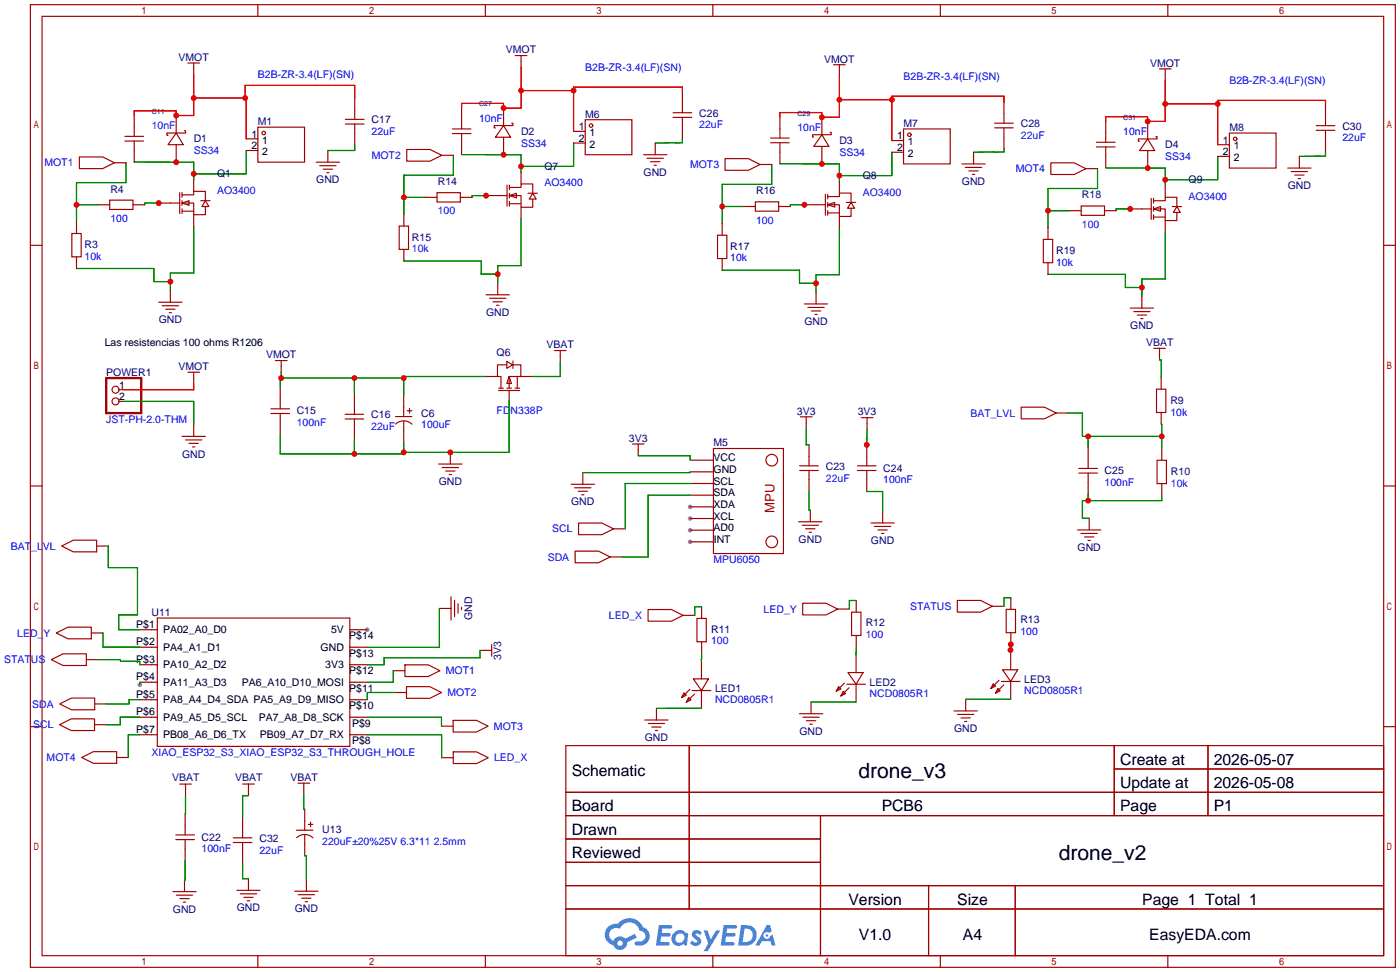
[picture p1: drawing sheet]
<svg xmlns="http://www.w3.org/2000/svg" width="305mm" height="212mm" viewBox="0 0 305 212" stroke-linecap="round" stroke-linejoin="round" font-family="sans-serif">
<g fill="#999">
<circle cx="80" cy="137.1" r=".51"/>
<circle cx="150.2" cy="110.3" r=".51"/>
<circle cx="150.2" cy="112.9" r=".51"/>
<circle cx="150.2" cy="115.4" r=".51"/>
<circle cx="150.2" cy="118" r=".51"/>
<circle cx="30.4" cy="149.1" r=".51"/>
<circle cx="220" cy="140.3" r=".51"/>
<circle cx="188.8" cy="96.8" r=".51"/>
<circle cx="34.6" cy="44.4" r=".51"/>
<circle cx="105.8" cy="42.7" r=".51"/>
<circle cx="175.1" cy="44.7" r=".51"/>
<circle cx="246.1" cy="45.6" r=".51"/>
</g>
<g fill="none" stroke="#a10000" stroke-width=".25">
<path d="M6.6 1h297.2v209.6h-297.2zM9.2 3.6h292.1v204.4h-292.1zM56.1 1v2.6M105.7 1v2.6M155.2 1v2.6M204.7 1v2.6M254.3 1v2.6M6.6 53.4h2.6M301.3 53.4h2.5M6.6 105.8h2.6M301.3 105.8h2.5M6.6 158.2h2.6"/>
<path d="M301.3 158.2h2.5M123.2 162.3h178.1v45.7h-178.1zM123.2 172.5h178.1M123.2 177.5h178.1M150.1 162.3v35.6M178.6 177.5v30.5M242.6 162.3v15.2M242.6 167.4h58.7M263 162.3v15.2M123.2 182.6h55.4M123.2 192.8h178.1M123.2 187.7h55.4"/>
<path d="M123.2 197.9h178.1M202.2 192.8v15.2M221 192.8v15.2M56.1 208v2.6M105.7 208v2.6M155.2 208v2.6M204.7 208v2.6M254.3 208v2.6"/>
</g>
<g fill="#5487ff">
<path d="M150.9 202.7a1.3 1.3 0 0 1 1.9 .3l-.4 .6a.54 .54 0 0 0-.9-.2l.1 .2a1.28 1.28 0 0 1 .8 2 1.53 1.53 0 0 1-2.2-.3l.5-.6 .8 .5a.31 .31 0 0 0 .4-.3 .31 .31 0 0 0-.3-.4 1.12 1.12 0 0 1-.7-1.8z"/>
<path d="M153.2 202.5h.8l.7 2 1.2-2h.9l-2.7 4.6h-.9l1-1.7z"/>
<path d="M143.4 201.4h2.3a.46 .46 0 0 1 .5 0 .46 .46 0 0 1 .1 .6l-.3 .1-1.8 .1-.1 .9h1.6a.4 .4 0 0 1 .4 .4 .4 .4 0 0 1-.5 .4h-1.6l-.2 1.2h1.4a.46 .46 0 0 1 .5 0 .46 .46 0 0 1 .1 .5l-.4 .2h-2.6z"/>
<path d="M157.5 201.4h2.3a.47 .47 0 0 1 .5 0 .47 .47 0 0 1 .1 .6l-.3 .1-1.8 .1-.1 .9h1.6a.4 .4 0 0 1 .4 .4 .4 .4 0 0 1-.4 .4h-1.7l-.2 1.2h1.4a.46 .46 0 0 1 .5 0 .46 .46 0 0 1 .1 .5l-.4 .2h-2.6z"/>
<path d="M166.9 201.4h.8l.3 1.3-.6 .4a.75 .75 0 0 0-1.1 .3 .75 .75 0 0 0 .5 1 .75 .75 0 0 0 .9-.7l.5-.2 .6 2.3h-.8l-.3-.9h-1.8l-.5 .9h-1z"/>
<path d="M161.3 201.4l-.6 4.4h1.4a2.27 2.27 0 0 0 2.7-2.2 2.27 2.27 0 0 0-2.7-2.2zM162.1 202.1a1.5 1.5 0 0 1 1.8 1.6 1.5 1.5 0 0 1-1.9 1.4h-.3z"/>
<path d="M146.8 203a1.6 1.6 0 0 0-.4 2.3 1.6 1.6 0 0 0 2.3 .2l.8 .3 .3-2.4-.1-.3-.5-.1a1.58 1.58 0 0 0-2.4 0zM147.4 203.5a.98 .98 0 0 1 1.6 .4 .98 .98 0 0 1-1.1 1.3 .94 .94 0 0 1-.9-.7 .94 .94 0 0 1 .4-1z"/>
<path d="M132.4 201.8a2.37 2.37 0 0 0 1.1 4 1.54 1.54 0 0 0 1.8 1 1.54 1.54 0 0 0 1.2-1.6l2.2-1.1-.5-.8-2 1a1.57 1.57 0 0 0-2.7 .5 1.5 1.5 0 0 1-.7-2.1 1.5 1.5 0 0 1 2.2-.5 2.23 2.23 0 0 1 2.3-1.4 2.23 2.23 0 0 1 2 1.8 1.16 1.16 0 0 1 1.2 1.1 1.16 1.16 0 0 1-1.1 1.2h-.7a.47 .47 0 0 0-.5 .4 .47 .47 0 0 0 .4 .5 2.17 2.17 0 0 0 2.5-.9 2.17 2.17 0 0 0-.3-2.7l-.8-.4a3.2 3.2 0 0 0-5.5-.7l-1.1 .1zM134.4 205.3a.6 .6 0 0 1 1.2 0 .6 .6 0 0 1-1.2 0z"/>
<circle cx="167" cy="203.6" r=".29"/>
</g>
<path d="M23.1 82.3h7.6v7.6h-7.6z" fill="none" stroke="#a10000" stroke-width=".51"/>
<g fill="none" stroke="#a10000" stroke-width=".25">
<path d="M40.9 13.7h2.5M42.2 13.7v2.6M112.2 12.1h2.5M113.4 12.1v2.5M148.6 20v4.5M181.5 14.1h2.5M182.8 14.1v2.5M252.4 15h2.6M253.7 15v2.5M17.3 34.2h5.1l2.5 1.2-2.5 1.3h-5.1zM24.9 35.4h2.5M27.2 30.7h4.1"/>
<path d="M27.2 29.7h4.1M29.2 25.1v4.6M29.2 30.7v4.6M38.4 29l1.5 2.5h-3.3zM38.4 29h-2.1v.5h.3M38.4 25.1v3.9M38.4 31.5v3.8M40.1 28.4h.3v.6h-2M42.2 39.1v2.6M53.6 30.2h2.5M53.6 32.8h2.5M56.1 27.7h10.2v7.6h-10.2z"/>
<path d="M68.8 35.3h5.1M69.6 36.1h3.6M70.4 36.8h2M71.1 37.6h.5M71.4 32.8v2.5M75.2 27h4.1M75.2 26h4.1M77.2 21.4v4.6M77.2 27v4.6M88.6 32.5h5l2.6 1.3-2.6 1.3h-5zM96.2 33.8h2.5M98.5 29.1h4"/>
<path d="M98.5 28.1h4M100.5 23.5v4.6M100.5 29.1v4.5M109.6 27.3l1.6 2.6h-3.3zM109.6 27.3h-2v.5h.3M109.6 23.5v3.8M109.6 29.9v3.8M111.4 26.8h.3v.5h-2.1M113.4 37.5v2.5M124.9 28.6h2.5M124.9 31.1h2.5M127.4 26.1h10.2v7.6h-10.2z"/>
<path d="M140.1 33.7h5.1M140.9 34.4h3.5M141.6 35.2h2.1M142.4 36h.5M142.7 31.1v2.6M146.5 25.6h4.1M146.5 24.5h4.1M148.6 25.6v4.5M157.9 34.5h5l2.6 1.3-2.6 1.3h-5zM165.5 35.8h2.5M167.8 31.1h4M167.8 30.1h4"/>
<path d="M169.8 25.5v4.6M169.8 31.1v4.5M178.9 29.3l1.6 2.6h-3.3zM178.9 29.3h-2v.5h.3M178.9 25.5v3.8M178.9 31.9v3.8M180.7 28.8h.3v.5h-2.1M182.8 39.5v2.5M194.2 30.6h2.5M194.2 33.1h2.5M196.7 28.1h10.2v7.6h-10.2zM209.4 35.7h5.1"/>
<path d="M210.2 36.4h3.5M210.9 37.2h2.1M211.7 38h.5M212 33.1v2.6M216.6 27.8h4M216.6 26.8h4M218.6 22.2v4.6M218.6 27.8v4.6M228.8 35.4h5.1l2.5 1.3-2.5 1.3h-5.1zM236.4 36.7h2.6M238.7 32h4.1M238.7 31h4.1"/>
<path d="M240.7 26.4v4.6M240.7 32v4.6M249.9 30.2l1.5 2.6h-3.3zM249.9 30.2h-2.1v.5h.3M249.9 26.4v3.8M249.9 32.8v3.8M251.7 29.7h.2v.5h-2M265.1 31.5h2.6M265.1 34h2.6M267.7 29h10.1v7.6h-10.1zM280.4 36.6h5M281.1 37.3h3.6"/>
<path d="M281.9 38.1h2M282.6 38.9h.6M282.9 34v2.6M286.6 28.4h4M286.6 27.4h4M288.6 22.8v4.6M288.6 28.4v4.5M15.6 50.8h2.1v5.1h-2.1zM16.7 48.3v2.5M16.7 55.9v2.5M21.3 44.6h2.6M23.9 43.6h5.1v2h-5.1z"/>
<path d="M29 44.6h2.5M34.6 44.2h4.5M39.1 41.9v4.6M39.6 44.2l1.6-.5v1zM39.6 42.4h2.6v-.7h2.5v2M39.6 44.2h2.6v2.5h2.5v-1.7M39.6 46h2.6M39.6 41.9v1M39.6 43.7v1M39.6 45.5v1M42.2 46.7v2.6M43.7 43.7h2"/>
<path d="M44.7 43.7l.8 1.3h-1.5zM86.9 49.2h2v5.1h-2zM87.9 46.7v2.5M87.9 54.3v2.5M92.6 43h2.6M95.2 41.9h5v2.1h-5zM100.2 43h2.6M105.8 42.6h4.6M110.4 40.3v4.6M110.9 42.6l1.5-.5v1zM110.9 40.8h2.5v-.8h2.6v2.1M110.9 42.6h2.5v2.5h2.6v-1.8"/>
<path d="M110.9 44.4h2.5M110.9 40.3v1M110.9 42.1v1M110.9 43.8v1.1M113.4 45.1v2.6M115 42.1h2M116 42.1l.7 1.2h-1.5zM156.2 51.2h2.1v5.1h-2.1zM157.2 48.7v2.5M157.2 56.3v2.5M161.9 45h2.6M164.5 43.9h5v2.1h-5z"/>
<path d="M169.5 45h2.6M175.1 44.6h4.6M179.7 42.3v4.6M180.2 44.6l1.5-.5v1zM180.2 42.8h2.6v-.8h2.5v2.1M180.2 44.6h2.6v2.5h2.5v-1.8M180.2 46.3h2.6M180.2 42.3v1M180.2 44.1v1M180.2 45.8v1.1M182.8 47.1v2.5M184.3 44.1h2"/>
<path d="M185.3 44.1l.8 1.2h-1.6zM227.2 52.1h2v5.1h-2zM228.2 49.6v2.5M228.2 57.2v2.5M232.9 45.9h2.5M235.4 44.8h5.1v2.1h-5.1zM240.5 45.9h2.5M246.1 45.5h4.5M250.6 43.2v4.6M251.2 45.5l1.5-.5v1zM251.2 43.7h2.5v-.8h2.5v2.1M251.2 45.5h2.5v2.5h2.5v-1.8"/>
<path d="M251.2 47.3h2.5M251.2 43.2v1M251.2 45v1M251.2 46.7v1.1M253.7 40.4v2.5M253.7 48v2.6M255.2 45h2M256.2 45l.8 1.2h-1.5zM34.6 65.8h5M35.3 66.5h3.6M36.1 67.3h2M36.8 68.1h.5"/>
<path d="M37.1 63.2v2.6M60 78.5h2.5M61.2 78.5v2.5M105.8 64.2h5.1M106.6 64.9h3.5M107.4 65.7h2M108.1 66.5h.5M108.4 61.6v2.6M110.3 78.7l1.3 .7-1.3 .8zM110.3 79.4h-2v2.6h.8v2.5M111.6 79.4h1.8v2.6h-2.5v2.5M111.7 78.6v1.6"/>
<path d="M120.7 76.3h2.5M122 76.3v2.5M175.1 66.2h5.1M175.9 66.9h3.6M176.7 67.7h2M177.4 68.4h.5M177.7 63.6v2.6M246.1 67.1h5.1M246.8 67.8h3.6M247.6 68.6h2M248.4 69.4h.5M248.6 64.5v2.6"/>
<path d="M251.2 75.8h2.5M252.5 75.8v2.6M25.9 87.4h1M25.9 84.8h1M39.6 95h5.1M40.4 95.8h3.6M40.9 81h2.5M41.2 96.5h2M41.9 97.3h.5M42.2 81v2.6M42.2 92.5v2.5M59 89h4"/>
<path d="M59 90h4M61 84.4v4.6M61 90v4.6M75.1 91.2h4.1M75.1 90.2h4.1M77.2 85.6v4.6M77.2 91.2v4.6M86.1 90.7h3.6M86.1 92.3a2.54 2.54 0 0 1 3.6 0M87.9 86.1v4.6M87.9 91.7v4.6M88.7 89.4h1"/>
<path d="M89.2 88.9v1M98.1 98.5v2.5M105.8 82h2.5M108.6 85h4.5M108.6 84.5h1M110.3 84.5h1.1M110.9 82l.5 1.5h-1.1zM110.9 85v2M112.1 84.5h1M112.6 82v2.5M113.4 82h2.5M137.7 96.7h2.5"/>
<path d="M139 96.7v2.5M155.3 97.6h15.3v22.9h-15.3zM174.3 90.7h2.5M175.5 90.7v2.6M176.1 96.8v4.6M187.5 90.9h2.6M188.7 96.8v4.6M188.8 90.9v2.6M222.3 88.6h5.1l2.6 1.3-2.6 1.3h-5.1zM230 89.9h2.5M236.9 97.4v4.6M251.8 84.7h2v5.1h-2z"/>
<path d="M252.8 82.2v2.5M252.8 89.8v2.5M252.9 97.6v2.6M13.4 118.9l2.6-1.3h5v2.5h-5zM21 118.9h2.6M95.5 101h5.1M96.3 101.8h3.5M97 102.5h2.1M97.8 103.3h.5M124.3 105.4h5.1M125.1 106.2h3.6M125.2 120h5.1l2.5 1.2-2.5 1.3h-5.1z"/>
<path d="M125.9 106.9h2M126 113.8h5l2.6 1.3-2.6 1.3h-5zM126.6 107.7h.5M126.9 102.9v2.5M133.6 115.1h2.5M150.2 100.2h5.1M150.2 102.7h5.1M150.2 105.3h5.1M150.2 107.8h5.1M150.2 110.3h5.1M150.2 112.9h5.1M150.2 115.4h5.1"/>
<path d="M150.2 118h5.1M173.9 113.6h5.1M174.1 102.4h4.1M174.1 101.4h4.1M174.6 114.3h3.6M175.4 115.1h2M176.1 102.4v4.6M176.2 115.9h.5M176.4 111v2.6M186.7 102.4h4M186.7 101.4h4M188.7 102.4v4.6"/>
<path d="M189.6 113.8h5.1M190.4 114.6h3.6M191.2 115.4h2M191.9 116.1h.5M192.2 111.3v2.5M234.6 115.4h5.1M234.9 102h4M234.9 103h4M235.4 116.1h3.5M236.1 116.9h2.1M236.9 117.6h.5M236.9 103v4.6"/>
<path d="M237.1 112.8v2.6M251.9 100.2h2.1v5.1h-2.1zM252.9 105.3v2.5M12.3 137.8l2.5-1.3h5.1v2.6h-5.1zM19.9 137.8h2.5M30.4 137.1h3.8M34.2 134.5h42v28h-42zM76.2 137.1h3.8M95.7 132.4h2.5M98.2 129.9v5.1M99 130.7v3.5M99.7 131.4v2.1"/>
<path d="M100.5 132.2v.5M132.8 121.2h2.6M141.1 132.7h5.1l2.5 1.3-2.5 1.2h-5.1zM148.7 134h2.6M151.7 134.6h2.1v5.1h-2.1zM152.8 132.1v2.5M152.8 139.7v2.5M174.8 131.3h5l2.6 1.3-2.6 1.3h-5zM182.4 132.6h2.5M185.4 133.3h2v5h-2zM186.4 130.7v2.6M186.4 138.3v2.6"/>
<path d="M208.4 130.7h5.1l2.5 1.3-2.5 1.2h-5.1zM216 132h2.6M219.1 132.6h2v5.1h-2zM220.1 130.1v2.5M220.1 137.7v2.6M11.2 143.6l2.5-1.3h5.1v2.6h-5.1zM13 157.8l2.5-1.3h5.1v2.5h-5.1zM13 153.2l2.5-1.2h5.1v2.5h-5.1zM18.8 143.6h2.5M20.6 157.8h2.5M20.6 153.2h2.6M30.4 140.9h3.8"/>
<path d="M30.4 144.7h3.8M30.4 148.5h3.8M30.4 152.3h3.8M30.4 156.1h3.8M30.4 159.9h3.8M76.2 140.9h3.8M76.2 144.7h3.8M76.2 148.5h3.8M76.2 152.3h3.8M76.2 156.1h3.8M76.2 159.9h3.8M85.6 146h2.6"/>
<path d="M86 150.7h2.5M88.2 144.7h5l2.6 1.3-2.6 1.3h-5zM88.5 149.5h5.1l2.5 1.2-2.5 1.3h-5.1zM96.1 158.1h2.6M98.7 156.8h5l2.6 1.3-2.6 1.2h-5zM104.5 141.6h2.5M107 140.3v2.5M140.4 156.7h5.1M141.1 157.5h3.6M141.9 158.3h2M142.7 159h.5M142.9 154.2v2.5"/>
<path d="M148.9 150.8l.5 .5-1 .5zM149.9 151.8l.5 .5-1 .6zM150.2 150.1l-1.8 1.7M150.7 150.3h4.1M150.9 147.8h3.3l-1.5 2.5zM151.2 151.1l-1.8 1.8M152.7 144v3.8M152.7 150.3v3.8M174 155.4h5.1M174.8 156.1h3.6M175.6 156.9h2M176.3 157.6h.5"/>
<path d="M176.6 152.8v2.6M182.6 149.5l.5 .5-1 .5zM183.6 150.5l.5 .5-1 .5zM183.8 148.7l-1.7 1.8M184.4 148.9h4M184.6 146.4h3.3l-1.5 2.5zM184.9 149.7l-1.8 1.8M186.4 142.6v3.8M186.4 148.9v3.9M207.7 154.8h5.1M208.5 155.5h3.5M209.2 156.3h2.1"/>
<path d="M210 157h.5M210.2 152.2v2.6M216.2 148.8l.5 .6-1 .5zM217.3 149.9l.5 .5-1.1 .5zM217.5 148.1l-1.8 1.8M218 148.3h4.1M218.3 145.8h3.3l-1.5 2.5zM218.5 149.1l-1.8 1.8M220.1 142v3.8M220.1 148.3v3.8M17.8 164.9l2.5-1.3h5.1v2.6h-5.1zM25.4 164.9h2.5"/>
<path d="M39.1 170.7h2.6M40.3 177.2v4.5M40.4 170.7v2.5M52.8 177.8v4.6M52.8 170.7h2.6M54.1 170.7v2.5M64.9 170.5h2.5M66.1 170.5v2.5M66.3 176.1v4.6M67.1 179.5h1M67.6 178.9v1.1M96.1 164.9h2.6"/>
<path d="M98.7 163.7h5.1l2.5 1.2-2.5 1.3h-5.1zM37.6 194.1h5.1M38.3 181.7h4M38.3 182.8h4M38.4 194.9h3.6M39.2 195.6h2M39.9 196.4h.5M40.2 191.5v2.6M40.3 182.8v4.5M50.8 183.4h4.1M50.8 182.4h4.1M51.6 193.8h5"/>
<path d="M52.3 194.6h3.6M52.8 183.4v4.6M53.1 195.3h2M53.8 196.1h.6M54.1 191.3v2.5M64.2 194h5M64.6 180.7h3.5M64.6 182.4a2.54 2.54 0 0 1 3.5 0M64.9 194.8h3.6M65.7 195.5h2M66.3 181.7v4.6M66.4 196.3h.6"/>
<path d="M66.7 191.5v2.5"/>
<circle cx="57.4" cy="29" r=".38"/>
<circle cx="128.7" cy="27.3" r=".38"/>
<circle cx="198" cy="29.3" r=".38"/>
<circle cx="268.9" cy="30.2" r=".38"/>
<circle cx="25.2" cy="84.8" r=".76"/>
<circle cx="25.2" cy="87.4" r=".76"/>
<circle cx="168" cy="100.2" r="1.27"/>
<circle cx="168" cy="118" r="1.27"/>
</g>
<g fill="none" stroke="#f00" stroke-width=".25">
<path d="M42.2 16.3v8.8h-3.8l-.1-1h-9.1v1M113.4 14.6v8.9h-3.8v-1h-9.1v1M113.4 19.7h11.5M148.6 20v-1h-23.7v9.6M182.8 16.6v8.9h-3.9v-1h-9.1v1M253.7 17.5v8.9h-3.8l-.1-1h-9.1v1M42.2 21.3h11.4v8.9M53.4 21.3v-2.7h23.8v2.8M182.8 21.7h11.4M218.6 22.2v-1.3h-24.4v9.7M253.7 22.6h11.4M288.6 22.8v-.9h-23.5v9.6"/>
<path d="M42.2 83.6v1.2h-15.3"/>
</g>
<g fill="none" stroke="#008700" stroke-width=".25">
<path d="M27.4 35.4v4.4h-10.7v8.5M29.2 35.3h13v3.8M53.6 32.8v5h-11.4M77.2 31.6v1.2h-5.8M98.7 33.8v4.3h-10.8v8.6M100.5 33.6l12.9 .1v3.8M124.9 31.1v5.1h-11.5M148.6 30.1v1h-5.9M168 35.8v4.3h-10.8v8.6M169.8 35.6l13 .1v3.8M194.2 33.1v5.1h-11.4M218.6 32.4v.7h-6.6"/>
<path d="M239 36.7v4.3h-10.8v8.6M240.7 36.6h13v3.8M265.1 34v5.1h-11.4M288.6 32.9v1.1h-5.7M16.7 44.6h4.6M16.7 58.4h16.8v2.9h3.6M34.6 44.4v-.2h-3.1v.4M42.2 49.3v10.1h-5.1v3.8M87.9 43h4.7M87.9 56.8h16.9v2.9h3.6M105.8 42.7v-.1h-3v.4M113.4 47.7v10.1h-5v3.8"/>
<path d="M157.2 45h4.7M157.2 58.8h16.9v2.9h3.6M175.1 44.7v-.1h-3v.4M182.8 49.6v10.2h-5.1v3.8M228.2 45.9h4.7M228.2 59.7h16.8v2.9h3.6M246.1 45.6v-.1h-3.1v.4M253.7 50.6v10.1h-5.1v3.8M122 78.8v3.2h-6.1M252.5 78.4h.3v3.8M26.9 87.4h15.3v5.1M61 94.6v4.2h26.9v-2.5"/>
<path d="M61.2 81v1.3M77.2 82.3v3.3M77.2 95.8v3M87.9 82.3h-26.9v2.1M105.8 82h-17.9v4.1M110.9 87v11.5h-23M139 99.2h11.2v1M175.5 93.3v3.5h.6M188.8 93.5v3.3M232.5 89.9h3.2v5.1h17.2M236.9 95v2.4M252.8 92.3h.1v5.3"/>
<path d="M23.6 118.9v4.7h6.3v10.2h-4v3.3h4.5M150.2 102.7v.2h-23.3M150.2 105.3h-14.1v9.8M150.2 107.8h-9.1v13.4h-5.7M176.1 107v4h.3M188.7 107h3.5v4.3M236.9 107.6v1.4M252.9 107.8v1.2h-17.2v3.8h1.4M22.4 137.8v3.1h8M95.7 132.4v8.5h-15.7M152.8 132.1h-1.5v1.9M186.4 130.7h-1.5v1.9"/>
<path d="M220.1 130.1h-1.5v1.9M21.3 143.6h4.9v.4h4.2v.7M30.4 159.9h-2.5v5M30.4 148.5v.6M30.4 152.3h-2.3v.9h-4.9M30.4 156.1h-4.2v1.7h-3.1M80 159.9h16.1v5M80 156.1h16.1v2M85.6 146v2.5h-5.6M86 150.7h-6v1.6M104.5 141.6v1.6h-20.9v1.5h-3.6M152.7 154.2h-9.8"/>
<path d="M152.8 142.2l-.1 1.8M186.4 152.8h-9.8M186.4 140.9v1.7M220 141.5l.1 .5M220 140.3h.1M220.1 152.2h-9.9M220.1 140.3l-.1 1.2M40.4 173.2l-.1 4M54.1 173.2h-1.3v4.6M66.1 173v3.1h.2M40.3 187.3v4.2h-.1M52.8 188v3.3h1.3"/>
<path d="M66.3 186.3h.4v5.2"/>
</g>
<g fill="#c00">
<circle cx="252.9" cy="95" r=".63"/>
<circle cx="236.9" cy="95" r=".63"/>
<circle cx="236.9" cy="109" r=".63"/>
<circle cx="220" cy="141.5" r=".63"/>
<circle cx="220.1" cy="140.3" r=".63"/>
<circle cx="61.2" cy="82.3" r=".64"/>
<circle cx="77.2" cy="82.3" r=".64"/>
<circle cx="87.9" cy="82.3" r=".64"/>
<circle cx="77.2" cy="98.8" r=".64"/>
<circle cx="87.9" cy="98.5" r=".64"/>
<circle cx="98.1" cy="98.5" r=".64"/>
<circle cx="188.7" cy="96.8" r=".64"/>
<circle cx="16.7" cy="44.6" r=".64"/>
<circle cx="37.1" cy="61.3" r=".64"/>
<circle cx="34.6" cy="44.2" r=".64"/>
<circle cx="38.4" cy="35.3" r=".64"/>
<circle cx="42.2" cy="37.8" r=".64"/>
<circle cx="87.9" cy="43" r=".63"/>
<circle cx="108.4" cy="59.7" r=".63"/>
<circle cx="109.6" cy="23.5" r=".63"/>
<circle cx="113.4" cy="19.7" r=".63"/>
<circle cx="124.9" cy="19.7" r=".63"/>
<circle cx="105.8" cy="42.6" r=".63"/>
<circle cx="109.6" cy="33.7" r=".63"/>
<circle cx="113.4" cy="36.2" r=".63"/>
<circle cx="157.2" cy="45" r=".64"/>
<circle cx="177.7" cy="61.7" r=".64"/>
<circle cx="178.9" cy="25.5" r=".64"/>
<circle cx="182.8" cy="21.7" r=".64"/>
<circle cx="194.2" cy="21.7" r=".64"/>
<circle cx="175.1" cy="44.6" r=".64"/>
<circle cx="178.9" cy="35.7" r=".64"/>
<circle cx="182.8" cy="38.2" r=".64"/>
<circle cx="228.2" cy="45.9" r=".63"/>
<circle cx="248.6" cy="62.6" r=".63"/>
<circle cx="249.9" cy="26.4" r=".63"/>
<circle cx="253.7" cy="22.6" r=".63"/>
<circle cx="265.1" cy="22.6" r=".63"/>
<circle cx="246.1" cy="45.5" r=".63"/>
<circle cx="249.9" cy="36.6" r=".63"/>
<circle cx="253.7" cy="39.1" r=".63"/>
<circle cx="38.4" cy="25.1" r=".64"/>
<circle cx="42.2" cy="21.3" r=".64"/>
<circle cx="53.4" cy="21.3" r=".63"/>
</g>
<g font-size="4.6">
<text x="186.9" y="169.3">drone_v3</text>
<text x="230.5" y="187.1">drone_v2</text>
</g>
<g font-size="3.4">
<text x="243.9" y="166.5">Create at</text>
<text x="264.3" y="166.5">2026-05-07</text>
<text x="124.5" y="169">Schematic</text>
<text x="243.9" y="171.6">Update at</text>
<text x="264.3" y="171.6">2026-05-08</text>
<text x="124.5" y="176.6">Board</text>
<text x="192" y="176.6">PCB6</text>
<text x="243.9" y="176.6">Page</text>
<text x="264.3" y="176.6">P1</text>
<text x="124.5" y="181.7">Drawn</text>
<text x="124.5" y="186.8">Reviewed</text>
<text x="184.7" y="197">Version</text>
<text x="208.4" y="197">Size</text>
<text x="248.7" y="197">Page 1 Total 1</text>
<text x="187" y="204.6">V1.0</text>
<text x="209.6" y="204.6">A4</text>
<text x="250.2" y="204.6">EasyEDA.com</text>
</g>
<text font-size="2.9" fill="#a00000" x="168.6" y="111.6" transform="rotate(-90 168.6 111.6)">MPU</text>
<g font-size="2.3" fill="#000080">
<text x="110.1" y="11.6">VMOT</text>
<text x="38.9" y="13.2">VMOT</text>
<text x="179.4" y="13.6">VMOT</text>
<text x="250.4" y="14.5">VMOT</text>
<text x="56.1" y="27.2">M1</text>
<text x="80.9" y="26.9">C17</text>
<text x="113.4" y="29.4">D2</text>
<text x="127.4" y="25.6">M6</text>
<text x="152.2" y="25.4">C26</text>
<text x="196.7" y="27.6">M7</text>
<text x="222.3" y="27.7">C28</text>
<text x="267.7" y="28.5">M8</text>
<text x="292.3" y="28.2">C30</text>
<text x="42.2" y="31">D1</text>
<text x="182.8" y="31.4">D3</text>
<text x="253.7" y="32.3">D4</text>
<text x="24" y="41.9">R4</text>
<text x="47.3" y="38.6">Q1</text>
<text x="68.8" y="39.9">GND</text>
<text x="95.3" y="40.3">R14</text>
<text x="118.5" y="37">Q7</text>
<text x="140.1" y="38.3">GND</text>
<text x="187.8" y="39">Q8</text>
<text x="209.4" y="40.3">GND</text>
<text x="258.8" y="39.9">Q9</text>
<text x="280.4" y="41.2">GND</text>
<text x="164.6" y="42.3">R16</text>
<text x="235.6" y="43.2">R18</text>
<text x="89.7" y="52.4">R15</text>
<text x="18.4" y="54">R3</text>
<text x="159" y="54.4">R17</text>
<text x="229.9" y="55.3">R19</text>
<text x="34.6" y="70.4">GND</text>
<text x="105.8" y="68.8">GND</text>
<text x="175.1" y="70.8">GND</text>
<text x="246.1" y="71.7">GND</text>
<text x="108.1" y="77.5">Q6</text>
<text x="119" y="75.8">VBAT</text>
<text x="249.6" y="75.2">VBAT</text>
<text x="23.1" y="81.8">POWER1</text>
<text x="38.9" y="80.5">VMOT</text>
<text x="57.9" y="78">VMOT</text>
<text x="254.8" y="88">R9</text>
<text x="64.6" y="90.2">C15</text>
<text x="80.8" y="91.1">C16</text>
<text x="91.7" y="90.7">C6</text>
<text x="173.5" y="90.3">3V3</text>
<text x="186.7" y="90.4">3V3</text>
<text x="39.6" y="99.6">GND</text>
<text x="136.9" y="96.2">3V3</text>
<text x="155.3" y="97.1">M5</text>
<text x="95.5" y="105.6">GND</text>
<text x="179.8" y="102.3">C23</text>
<text x="192.3" y="102.6">C24</text>
<text x="240.5" y="103.2">C25</text>
<text x="254.9" y="103.5">R10</text>
<text x="124.3" y="110">GND</text>
<text x="173.9" y="118.2">GND</text>
<text x="189.6" y="118.4">GND</text>
<text x="234.6" y="120">GND</text>
<text x="33" y="134.1">U11</text>
<text x="102.8" y="135" transform="rotate(-90 102.8 135)">GND</text>
<text x="154.8" y="137.7">R11</text>
<text x="188.5" y="136.3">R12</text>
<text x="222.2" y="135.7">R13</text>
<text x="109.1" y="143.6" transform="rotate(-90 109.1 143.6)">3V3</text>
<text x="189.3" y="149.2">LED2</text>
<text x="223" y="148.6">LED3</text>
<text x="155.7" y="150.6">LED1</text>
<text x="140.4" y="161.3">GND</text>
<text x="174" y="160">GND</text>
<text x="207.7" y="159.3">GND</text>
<text x="37.5" y="170.1">VBAT</text>
<text x="51.2" y="170.1">VBAT</text>
<text x="63.2" y="169.9">VBAT</text>
<text x="43.9" y="183">C22</text>
<text x="56.5" y="183.3">C32</text>
<text x="70.2" y="181.3">U13</text>
<text x="37.6" y="198.7">GND</text>
<text x="51.6" y="198.4">GND</text>
<text x="64.2" y="198.6">GND</text>
</g>
<g font-size="2.3" fill="#00f">
<text x="56.1" y="17">B2B-ZR-3.4(LF)(SN)</text>
<text x="127.4" y="15.4">B2B-ZR-3.4(LF)(SN)</text>
<text x="196.7" y="17.4">B2B-ZR-3.4(LF)(SN)</text>
<text x="267.7" y="18.3">B2B-ZR-3.4(LF)(SN)</text>
<text x="33" y="28.2">10nF</text>
<text x="80.9" y="29.4">22uF</text>
<text x="104.3" y="26.6">10nF</text>
<text x="152.2" y="28">22uF</text>
<text x="173.6" y="28.6">10nF</text>
<text x="244.6" y="29.5">10nF</text>
<text x="42.2" y="33.6">SS34</text>
<text x="80.9" y="34.6">MOT2</text>
<text x="113.4" y="31.9">SS34</text>
<text x="182.8" y="33.9">SS34</text>
<text x="222.3" y="30.2">22uF</text>
<text x="253.7" y="34.8">SS34</text>
<text x="292.3" y="30.8">22uF</text>
<text x="9.7" y="36.2">MOT1</text>
<text x="118.5" y="40.6">AO3400</text>
<text x="150.2" y="36.6">MOT3</text>
<text x="221.2" y="37.5">MOT4</text>
<text x="47.3" y="42.2">AO3400</text>
<text x="95.3" y="46.7">100</text>
<text x="187.8" y="42.6">AO3400</text>
<text x="258.8" y="43.5">AO3400</text>
<text x="24" y="48.3">100</text>
<text x="164.6" y="48.7">100</text>
<text x="235.6" y="49.6">100</text>
<text x="18.4" y="56.5">10k</text>
<text x="89.7" y="54.9">10k</text>
<text x="159" y="56.9">10k</text>
<text x="229.9" y="57.8">10k</text>
<text x="23.1" y="92">JST-PH-2.0-THM</text>
<text x="64.6" y="92.8">100nF</text>
<text x="80.8" y="93.6">22uF</text>
<text x="91.7" y="93.2">100uF</text>
<text x="108.1" y="90.2">FDN338P</text>
<text x="211.3" y="90.7">BAT_LVL</text>
<text x="254.8" y="90.5">10k</text>
<text x="179.8" y="104.8">22uF</text>
<text x="192.3" y="105.2">100nF</text>
<text x="240.5" y="105.7">100nF</text>
<text x="254.9" y="106">10k</text>
<text x="2.4" y="119.6">BAT_LVL</text>
<text x="120.2" y="115.9">SCL</text>
<text x="119.2" y="122">SDA</text>
<text x="155.3" y="122.5">MPU6050</text>
<text x="132.6" y="134.7">LED_X</text>
<text x="166.3" y="133.4">LED_Y</text>
<text x="198.1" y="132.8">STATUS</text>
<text x="3.7" y="138.6">LED_Y</text>
<text x="154.8" y="140.2">100</text>
<text x="188.5" y="138.9">100</text>
<text x="222.2" y="138.3">100</text>
<text x=".9" y="144.4">STATUS</text>
<text x="97" y="146.8">MOT1</text>
<text x="7" y="154">SDA</text>
<text x="97.4" y="151.5">MOT2</text>
<text x="155.7" y="153.1">NCD0805R1</text>
<text x="189.3" y="151.8">NCD0805R1</text>
<text x="223" y="151.2">NCD0805R1</text>
<text x="7.2" y="158.5">SCL</text>
<text x="107.5" y="158.9">MOT3</text>
<text x="10.2" y="165.7">MOT4</text>
<text x="33" y="164.5">XIAO_ESP32_S3_XIAO_ESP32_S3_THROUGH_HOLE</text>
<text x="107.6" y="165.7">LED_X</text>
<text x="43.9" y="185.5">100nF</text>
<text x="56.5" y="185.8">22uF</text>
<text x="70.2" y="183.9">220uF±20%25V 6.3*11 2.5mm</text>
</g>
<g font-size="2.3">
<text x="54.7" y="30">1</text>
<text x="126" y="28.4">1</text>
<text x="128.4" y="29.6">1</text>
<text x="54.7" y="32.5">2</text>
<text x="57.1" y="31.2">1</text>
<text x="57.1" y="33.8">2</text>
<text x="126" y="30.9">2</text>
<text x="128.4" y="32.2">2</text>
<text x="195.3" y="30.3">1</text>
<text x="195.3" y="32.9">2</text>
<text x="197.7" y="31.6">1</text>
<text x="197.7" y="34.2">2</text>
<text x="266.3" y="31.3">1</text>
<text x="266.3" y="33.8">2</text>
<text x="268.6" y="32.5">1</text>
<text x="268.6" y="35.1">2</text>
<text x="22.8" y="75.4">Las resistencias 100 ohms R1206</text>
<text x="25.9" y="87.1">2</text>
<text x="25.9" y="84.6">1</text>
<text x="155.4" y="100.4">VCC</text>
<text x="155.4" y="103">GND</text>
<text x="155.4" y="105.5">SCL</text>
<text x="155.4" y="108.1">SDA</text>
<text x="155.4" y="110.6">XDA</text>
<text x="155.4" y="113.1">XCL</text>
<text x="155.4" y="115.7">AD0</text>
<text x="155.4" y="118.2">INT</text>
<text x="29.7" y="136.6">P$1</text>
<text x="35.5" y="137.9">PA02_A0_D0</text>
<text x="72.1" y="137.9">5V</text>
<text x="29.7" y="140.4">P$2</text>
<text x="35.5" y="141.7">PA4_A1_D1</text>
<text x="69.8" y="141.7">GND</text>
<text x="76" y="142.9">P$13</text>
<text x="76" y="139.1">P$14</text>
<text x="29.7" y="144.2">P$3</text>
<text x="29.7" y="148">P$4</text>
<text x="35.5" y="145.5">PA10_A2_D2</text>
<text x="35.5" y="149.3">PA11_A3_D3</text>
<text x="52.6" y="149.3">PA6_A10_D10_MOSI</text>
<text x="70.8" y="145.5">3V3</text>
<text x="76" y="146.8">P$12</text>
<text x="29.7" y="151.8">P$5</text>
<text x="29.7" y="155.6">P$6</text>
<text x="35.5" y="153.1">PA8_A4_D4_SDA PA5_A9_D9_MISO</text>
<text x="76" y="154.4">P$10</text>
<text x="76" y="150.6">P$11</text>
<text x="29.7" y="159.5">P$7</text>
<text x="35.5" y="156.9">PA9_A5_D5_SCL</text>
<text x="35.5" y="160.7">PB08_A6_D6_TX</text>
<text x="56.3" y="156.9">PA7_A8_D8_SCK</text>
<text x="56.6" y="160.7">PB09_A7_D7_RX</text>
<text x="76.7" y="162">P$8</text>
<text x="76.7" y="158.2">P$9</text>
</g>
<g font-size="1.5" fill="#000080">
<text x="104.3" y="23.2">C27</text>
<text x="33" y="24.8">C11</text>
<text x="173.6" y="25.2">C29</text>
<text x="244.6" y="26.1">C31</text>
</g>
</svg>
